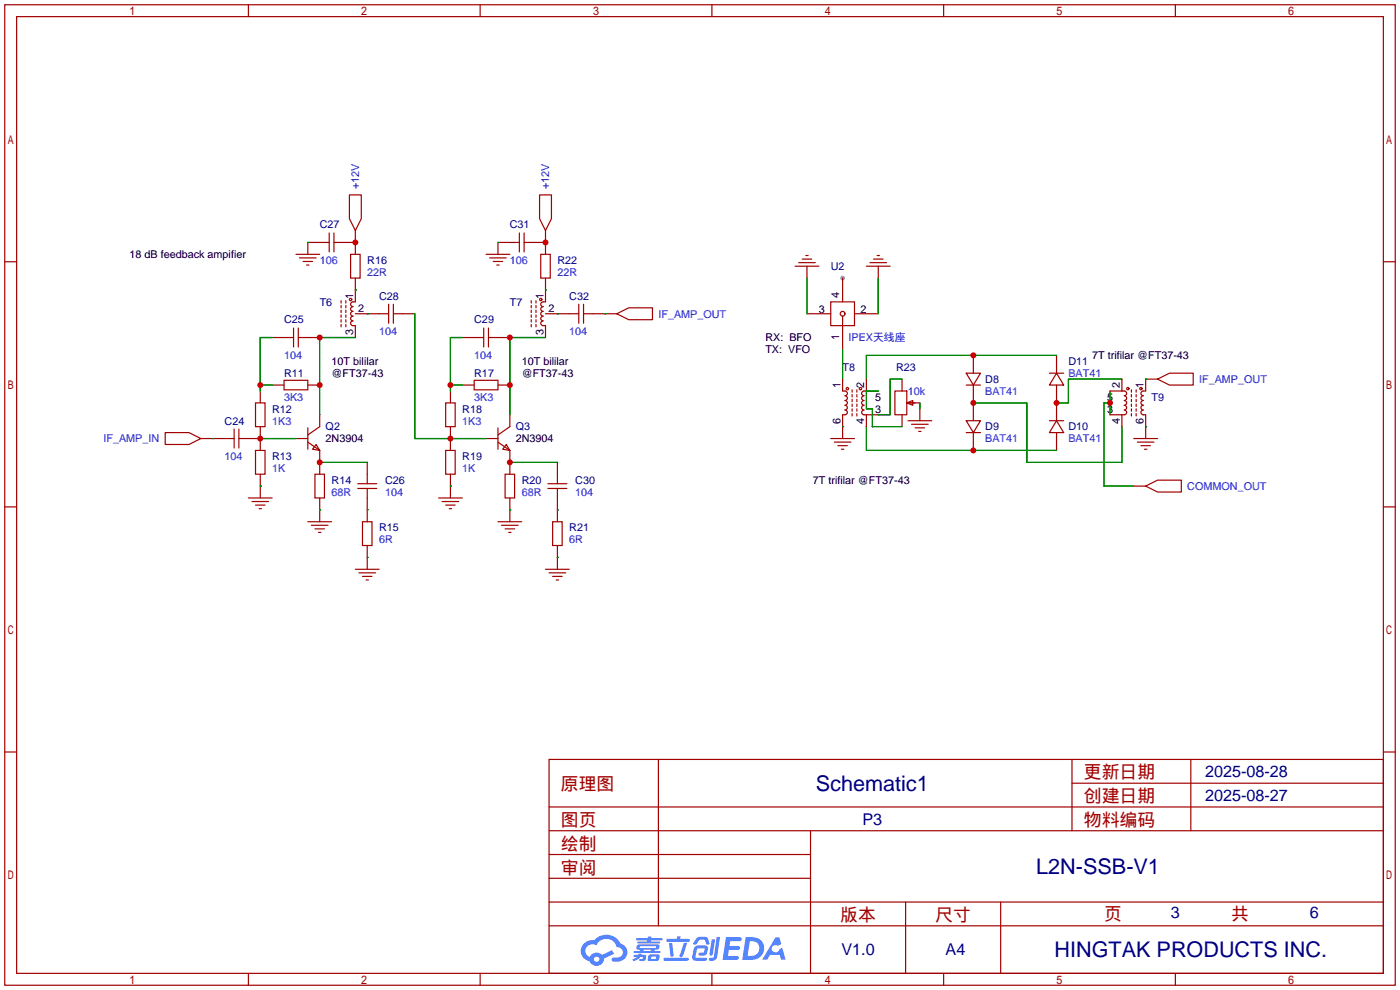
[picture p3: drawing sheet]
<svg xmlns="http://www.w3.org/2000/svg" width="299mm" height="212mm" viewBox="0 0 299 212" stroke-linecap="round" stroke-linejoin="round" font-family="sans-serif">
<circle cx="180.1" cy="59.4" r=".51" fill="#999"/>
<g fill="none" stroke="#a10000" stroke-width=".25">
<path d="M1 1h297.2v209.6h-297.2zM3.6 3.6h292.1v204.4h-292.1zM53.1 1v2.6M102.6 1v2.6M152.1 1v2.6M201.7 1v2.6M251.2 1v2.6M1 55.9h2.6M295.7 55.9h2.5M1 108.3h2.6M295.7 108.3h2.5M1 160.7h2.6"/>
<path d="M117.3 162.3h178.4v45.7h-178.4zM117.3 177.5h178.4M117.3 172.5h178.4M140.7 162.3v35.6M173.2 177.5v30.5M229.1 162.3v15.2M229.1 167.4h66.6M254.5 162.3v15.2M295.7 160.7h2.5M117.3 182.6h55.9M117.3 197.9h178.4M117.3 192.8h178.4"/>
<path d="M117.3 187.7h55.9M193.5 192.8v15.2M213.9 192.8v15.2M53.1 208v2.6M102.6 208v2.6M152.1 208v2.6M201.7 208v2.6M251.2 208v2.6"/>
</g>
<g fill="#5487ff">
<path d="M155.2 200.3h2.6a.48 .48 0 0 1 .7 .4 .48 .48 0 0 1-.6 .4h-1.8l-.2 1.1h1.9a.43 .43 0 0 1 .4 .4 .43 .43 0 0 1-.5 .4h-1.9l-.2 1.3h1.7a.45 .45 0 0 1 .5 .2 .45 .45 0 0 1-.1 .6h-3.3z"/>
<path d="M165.7 200.3h.9l.4 1.5-.8 .3a.84 .84 0 0 0-1.2 .3 .84 .84 0 0 0 .4 1.1 .84 .84 0 0 0 1.1-.4l.1-.2 .6-.3 .7 2.5h-1l-.2-1h-2.1l-.6 1h-1.1z"/>
<path d="M152.1 200.8h.7l-.5 3.1a.36 .36 0 0 1-.3 .3 .36 .36 0 0 1-.4-.3z"/>
<path d="M153.2 200.2h.7l-.6 4.3a1.13 1.13 0 0 1-1.8 .6l.2-.4h.7l.2-.2z"/>
<path d="M148.9 200.6l.6-.4h1a.77 .77 0 0 1 .9 .5l.3 1-.2 .2h-.5l-.3-.9-.2-.2-1 .1-.7 1-.6-.1-.1-.2z"/>
<path d="M148.4 202.4l.6-.3h1.7a.81 .81 0 0 1 .7 .5 .81 .81 0 0 1-.2 .8 .81 .81 0 0 1-.9 .8h-.7a.32 .32 0 0 1-.3-.3 .32 .32 0 0 1 .4-.3h.7l.2-.9-1.6 .1-.4 1.8 2.2 .1a.32 .32 0 0 1 .3 .4 .32 .32 0 0 1-.4 .2h-2.2l-.5-.3-.1-.5z"/>
<path d="M141.9 204.7h5a.33 .33 0 0 1 .3 .3 .33 .33 0 0 1-.3 .3h-4.9l-.2-.1z"/>
<path d="M146.1 201.5h.8l-.7 2a.98 .98 0 0 1-.7 1.1l-.3-.3z"/>
<path d="M143 201.6h.7l.3 2.5a.34 .34 0 0 1-.3 .4 .34 .34 0 0 1-.4-.3z"/>
<path d="M142.5 200.7h2.1l.3-.6h.6l-.1 .6h1.7a.32 .32 0 0 1 .4 .3 .32 .32 0 0 1-.4 .3h-4.5l-.2-.2z"/>
<path d="M135.5 204.1h.9l.1-.3h.6v.3h.8a.82 .82 0 0 1-.5 1.3h-.8v-.4l.7-.1 .1-.3a.68 .68 0 0 0-1 .4l-1.1 .4-.1-.4 .9-.5h-.7z"/>
<path d="M136 200.5h2.4l.1-.3h.7v.3h2.2l.2 .3-.2 .2h-2.3v.2h1.8l.2 .3-.2 .1h-4.5l-.1-.4h2l.1-.2h-2.3l-.1-.2z"/>
<path d="M159.4 200.3l-.8 4.9h1.7a2.5 2.5 0 0 0 3-2.5 2.5 2.5 0 0 0-3.1-2.4zM160.3 201.1a1.61 1.61 0 0 1 2 1.5 1.61 1.61 0 0 1-1.8 1.7h-.7z"/>
<path d="M136.2 202a.55 .55 0 0 0-.2 .8 .55 .55 0 0 0 .7 .2l.1 .3h-1.3v.3l5.4 .1 .3-.2-.2-.2h-1.2l.2-.3a.7 .7 0 0 0 .8-.3 .7 .7 0 0 0 0-.8l-4.2-.1zM136.8 202.3l3.3-.1 .1 .1-.2 .3h-3.2zM137.5 203h1.7l-.2 .3h-1.4z"/>
<path d="M138.6 204.2a1.05 1.05 0 0 0 0 1.2 2.91 2.91 0 0 0 2.2-.2 .98 .98 0 0 0 0-1.2h-1.6zM139.2 204.5l.9-.1 .1 .4-.2 .2-.8-.1z"/>
<path d="M124.9 201.6a2.23 2.23 0 0 0-.7 2.3 2.23 2.23 0 0 0 1.8 1.6 1.58 1.58 0 0 0 1.8 .9 1.58 1.58 0 0 0 1.3-1.5l2.2-1.1-.5-.7-2.1 1a1.65 1.65 0 0 0-2.7 .4 1.45 1.45 0 0 1-.8-1.9 1.45 1.45 0 0 1 2-.7l.3 .1a2.3 2.3 0 0 1 2.3-1.3 2.3 2.3 0 0 1 2 1.7 1.12 1.12 0 0 1 1.3 1 1.12 1.12 0 0 1-1.1 1.2h-.7a.45 .45 0 0 0-.6 .4 .45 .45 0 0 0 .5 .5 2.21 2.21 0 0 0 2.2-.5 2.21 2.21 0 0 0 .5-2.3 2.13 2.13 0 0 0-1.3-1.1 3.3 3.3 0 0 0-5.6-.7l-1.1 .1zM127 205a.57 .57 0 0 1 1.1 0 .57 .57 0 0 1-1.1 0z"/>
</g>
<g fill="none" stroke="#a10000" stroke-width=".25">
<path d="M63.2 54.4h5.1M64 55.1h3.6M64.8 55.9h2M65.5 56.6h.5M70.4 51.8h-4.6v2.6M70.4 49.8v4M71.4 51.8h4.5M71.4 49.8v4M74.7 41.7h2.5v5l-1.3 2.6-1.2-2.6zM74.9 54.4h2.1v5h-2.1zM75.9 59.4v5.1h-.5a.51 .51 0 0 0-.5 .5 .51 .51 0 0 0 .5 .5 .51 .51 0 0 0-.5 .5 .51 .51 0 0 0 .5 .5 .51 .51 0 0 0-.5 .6 .51 .51 0 0 0 .5 .5 .51 .51 0 0 0-.5 .5 .51 .51 0 0 0 .5 .5 .51 .51 0 0 0-.5 .5 .51 .51 0 0 0 .5 .5h.5v2.5M75.9 49.3v5.1"/>
<path d="M103.9 54.4h5.1M104.6 55.1h3.6M105.4 55.9h2M106.2 56.6h.5M111 51.8h-4.6v2.6M111 49.8v4M112 51.8h4.6M112 49.8v4M115.3 41.7h2.6v5l-1.3 2.6-1.3-2.6zM115.6 54.4h2v5h-2zM116.6 59.4v5.1h-.5a.51 .51 0 0 0-.5 .5 .51 .51 0 0 0 .5 .5 .51 .51 0 0 0-.5 .5 .51 .51 0 0 0 .5 .5 .51 .51 0 0 0-.5 .6 .51 .51 0 0 0 .5 .5 .51 .51 0 0 0-.5 .5 .51 .51 0 0 0 .5 .5 .51 .51 0 0 0-.5 .5 .51 .51 0 0 0 .5 .5h.5v2.5M116.6 49.3v5.1"/>
<path d="M169.9 56.9h5.1M170.7 56.1h3.5M171.4 55.4h2.1M172.2 54.6h.5M172.5 56.9v2.5M180.1 59.4v5.1M185.2 56.9h5M185.9 56.1h3.6M186.7 55.4h2M187.5 54.6h.5M187.7 56.9v2.5M58.2 72.1h4.5"/>
<path d="M62.7 70.1v4.1M63.8 72.1h4.5M63.8 70.1v4.1M72.9 64.3v.5M72.9 65.3v.5M72.9 66.3v.5M72.9 67.3v.5M72.9 68.3v.5M72.9 69.3v.5M73.9 64.3v.5M73.9 65.3v.5M73.9 66.3v.5"/>
<path d="M73.9 67.3v.5M73.9 68.3v.5M73.9 69.3v.5M75.9 67.1h7.2M83.1 65v4.1M84.1 67.1h4.5M84.1 65v4.1M98.8 72.1h4.6M103.4 70.1v4.1M104.4 72.1h4.6M104.4 70.1v4.1M113.5 64.3v.5"/>
<path d="M113.5 65.3v.5M113.5 66.3v.5M113.5 67.3v.5M113.5 68.3v.5M113.5 69.3v.5M114.6 64.3v.5M114.6 65.3v.5M114.6 66.3v.5M114.6 67.3v.5M114.6 68.3v.5M114.6 69.3v.5M116.6 67.1h7.1"/>
<path d="M123.7 65v4.1M124.7 67.1h7.1M124.7 65v4.1M131.8 67.1l2.6-1.3h5v2.5h-5zM172.5 67.1h5M177.5 64.5h5.1v5.1h-5.1zM180.1 67.6v7.1M182.6 67.1h5.1M206.5 79.8h3l-1.5 2.5zM208 75.9v3.9M224.3 79.8h3M225.8 79.8l1.5 2.5h-3z"/>
<path d="M225.8 75.9v3.9M35.3 92.5h5.1l2.5 1.2-2.5 1.3h-5.1zM42.9 93.7h7.1M50 91.7v4.1M51.1 93.7h4.5M51.1 91.7v4.1M54.6 86.1h2v5.1h-2zM54.6 96.3h2v5h-2zM55.6 83.6v2.5M55.6 91.2v5.1M58.2 82.3h2.5M60.7 81.3h5.1v2h-5.1z"/>
<path d="M63.2 93.7h2.6M65.8 94.5l2.5 1.8M65.8 91.4v4.6M65.8 82.3h2.5M67.6 95l.7 1.3-1.5-.3zM68.3 88.6v2.6l-2.5 1.8M68.3 96.3v5M78.5 98.8v4.6M95.2 86.1h2.1v5.1h-2.1zM95.2 96.3h2.1v5h-2.1zM96.3 83.6v2.5M96.3 91.2v5.1"/>
<path d="M98.8 82.3h2.5M101.3 81.3h5.1v2h-5.1zM103.9 93.7h2.5M106.4 82.3h2.6M106.4 94.5l2.6 1.8M106.4 91.4v4.6M108.2 95l.8 1.3-1.6-.3zM109 88.6v2.6l-2.6 1.8M109 96.3v5M119.1 98.8v4.6M177.5 93.7h5.1M178.3 94.5h3.6"/>
<path d="M179.1 95.2h2M179.8 96h.5M180.1 81v2.6h.5a.51 .51 0 0 1 .5 .5 .51 .51 0 0 1-.5 .5 .51 .51 0 0 1 .5 .5 .51 .51 0 0 1-.5 .5 .51 .51 0 0 1 .5 .5 .51 .51 0 0 1-.5 .5 .51 .51 0 0 1 .5 .5 .51 .51 0 0 1-.5 .5 .51 .51 0 0 1 .5 .5 .51 .51 0 0 1-.5 .5h-.5v5.1M182.1 83.3v.5M182.1 84.3v.5M182.1 85.3v.6M182.1 86.4v.5M182.1 87.4v.5M182.1 88.4v.5M183.1 83.3v.5M183.1 84.3v.5M183.1 85.3v.6"/>
<path d="M183.1 86.4v.5M183.1 87.4v.5M183.1 88.4v.5M185.2 81v2.6M185.2 88.6v2.6M187.7 83.6h-3a.51 .51 0 0 0-.5 .5 .51 .51 0 0 0 .5 .5 .51 .51 0 0 0-.5 .5 .51 .51 0 0 0 .5 .5 .51 .51 0 0 0-.5 .5 .51 .51 0 0 0 .5 .5 .51 .51 0 0 0-.5 .5 .51 .51 0 0 0 .5 .5 .51 .51 0 0 0-.6 .5 .51 .51 0 0 0 .6 .5h3M191.3 83.6h2.5v5h-2.5zM192.8 81v2.6M192.8 88.6v2.6M193.8 86.1l1.3-.5v1zM194.1 86.1h2.5M194.1 89.9h5"/>
<path d="M194.8 90.7h3.6M195.6 91.4h2M196.3 92.2h.5M196.6 87.4v2.5M206.5 89.9h3l-1.5 2.6zM206.5 82.3h3M206.5 92.5h3M208 82.3v7.6M208 92.5v3.8M224.3 89.9h3M225.8 89.9l1.5 2.6h-3zM225.8 82.3v7.6"/>
<path d="M225.8 92.5v3.8M237.2 83.6h3.1a.51 .51 0 0 1 .5 .5 .51 .51 0 0 1-.5 .5 .51 .51 0 0 1 .5 .5 .51 .51 0 0 1-.5 .5 .51 .51 0 0 1 .5 .5 .51 .51 0 0 1-.5 .5 .51 .51 0 0 1 .5 .5 .51 .51 0 0 1-.5 .5 .51 .51 0 0 1 .5 .5 .51 .51 0 0 1-.5 .5h-3.1M239.8 81v2.6M239.8 88.6v2.6M241.8 83.3v.5M241.8 84.3v.5M241.8 85.3v.6M241.8 86.4v.5M241.8 87.4v.5M241.8 88.4v.5M242.3 93.7h5.1M242.8 83.3v.5"/>
<path d="M242.8 84.3v.5M242.8 85.3v.6M242.8 86.4v.5M242.8 87.4v.5M242.8 88.4v.5M243.1 94.5h3.5M243.8 95.2h2.1M244.6 96h.5M247.4 81l2.5-1.2h5.1v2.5h-5.1zM247.4 81h-2.5v2.6h-.6a.51 .51 0 0 0-.5 .5 .51 .51 0 0 0 .5 .5 .51 .51 0 0 0-.5 .5 .51 .51 0 0 0 .5 .5 .51 .51 0 0 0-.5 .5 .51 .51 0 0 0 .5 .5 .51 .51 0 0 0-.5 .5 .51 .51 0 0 0 .5 .5 .51 .51 0 0 0-.5 .5 .51 .51 0 0 0 .5 .5h.6v5.1M53.1 106.4h5.1M53.8 107.2h3.6"/>
<path d="M54.6 107.9h2M55.4 108.7h.5M55.6 101.3v5.1M65.8 111.5h5.1M66.5 112.3h3.6M67.3 101.3h2v5.1h-2zM67.3 113h2M68.1 113.8h.5M68.3 106.4v5.1M76.5 104.4h4M76.5 103.4h4M77.5 111.5h2v5.1h-2z"/>
<path d="M78.5 104.4v7.1M78.5 116.6v5.1M93.7 106.4h5.1M94.5 107.2h3.5M95.2 107.9h2.1M96 108.7h.5M96.3 101.3v5.1M106.4 111.5h5.1M107.2 112.3h3.5M107.9 101.3h2.1v5.1h-2.1zM107.9 113h2.1M108.7 113.8h.5"/>
<path d="M109 106.4v5.1M117.1 104.4h4.1M117.1 103.4h4.1M118.1 111.5h2v5.1h-2zM119.1 104.4v7.1M119.1 116.6v5.1M242.3 103.9h2.6M244.9 103.9l2.5-1.3h5.1v2.6h-5.1zM75.9 121.7h5.1M76.7 122.4h3.6M77.5 123.2h2M78.2 124h.5"/>
<path d="M116.6 121.7h5.1M117.3 122.4h3.6M118.1 123.2h2M118.9 124h.5"/>
<circle cx="74.9" cy="64" r=".25"/>
<circle cx="115.6" cy="64" r=".25"/>
<circle cx="180.1" cy="67.1" r=".51"/>
<circle cx="181.1" cy="83.1" r=".25"/>
<circle cx="183.9" cy="83.1" r=".25"/>
<circle cx="241" cy="83.1" r=".25"/>
<circle cx="243.8" cy="83.1" r=".25"/>
</g>
<g fill="none" stroke="#008700" stroke-width=".25">
<path d="M65.8 51.8h.1M75.9 51.8h.1M106.4 51.8h.1M116.6 51.8h.1M172.5 59.4v7.7M187.7 59.4v7.7M58.2 72.1h-2.6v11.5M75.9 62h.1M75.9 72.1h-7.6v16.5M78.5 67.1h.1M88.6 67.1v26.6h15.3M98.8 72.1h-2.5v11.5"/>
<path d="M116.6 62h.1M116.6 72.1h-7.6v16.5M119.1 67.1h.1M129.3 67.1h.1M180.1 74.7v6.3M225.8 75.9h-40.6v5.1M45.5 93.7h.1M55.6 93.7h7.6M55.6 82.3h2.6M68.3 98.8h10.2M96.3 82.3h2.5M109 98.8h10.1"/>
<path d="M180.1 91.2h.1M185.2 91.2v5.1h40.6M187.7 83.6h-2.5v3.8h1.2v3.8h6.4M192.8 81h-2.6v7.6h-2.5M196.6 86.1v1.3M208 86.1h11.5v12.7h20.3v-7.6M237.2 86.1h-1.2v17.8h6.3M237.2 83.6v5M239.8 81h-11.5v5.1h-2.5M244.9 81h.1M244.9 91.2h.1M55.6 103.9h.1"/>
<path d="M68.3 109h.1M78.5 109h.1M78.5 119.1h.1M96.3 103.9h.1M109 109h.1M119.1 109h.1M119.1 119.1h.1"/>
</g>
<g fill="#c00">
<circle cx="55.6" cy="93.7" r=".63"/>
<circle cx="68.3" cy="98.8" r=".63"/>
<circle cx="68.3" cy="82.3" r=".63"/>
<circle cx="68.3" cy="72.1" r=".63"/>
<circle cx="55.6" cy="82.3" r=".63"/>
<circle cx="75.9" cy="51.8" r=".63"/>
<circle cx="96.3" cy="93.7" r=".63"/>
<circle cx="109" cy="98.8" r=".63"/>
<circle cx="109" cy="82.3" r=".63"/>
<circle cx="109" cy="72.1" r=".63"/>
<circle cx="96.3" cy="82.3" r=".63"/>
<circle cx="116.6" cy="51.8" r=".63"/>
<circle cx="208" cy="86.1" r=".63"/>
<circle cx="225.8" cy="86.1" r=".63"/>
<circle cx="208" cy="75.9" r=".63"/>
<circle cx="208" cy="96.3" r=".63"/>
<circle cx="237.2" cy="86.1" r=".63"/>
</g>
<g font-size="4.6" fill="#000080">
<text x="174.4" y="169">Schematic1</text>
<text x="221.5" y="186.8">L2N-SSB-V1</text>
<text x="225.4" y="204.6">HINGTAK PRODUCTS INC.</text>
</g>
<g font-size="3.8" fill="#a00000">
<text x="231.6" y="166.4">更新日期</text>
<text x="119.9" y="168.9">原理图</text>
<text x="231.6" y="171.5">创建日期</text>
<text x="119.9" y="176.5">图页</text>
<text x="231.6" y="176.5">物料编码</text>
<text x="119.9" y="181.6">绘制</text>
<text x="119.9" y="186.7">审阅</text>
<text x="179.6" y="196.9">版本</text>
<text x="199.9" y="196.9">尺寸</text>
<text x="236" y="196.6">页</text>
<text x="263.1" y="196.6">共</text>
</g>
<g font-size="3.5" fill="#000080">
<text x="257.6" y="166.1">2025-08-28</text>
<text x="257.6" y="171.1">2025-08-27</text>
<text x="184.3" y="176.2">P3</text>
<text x="250.2" y="196.3">3</text>
<text x="280" y="196.3">6</text>
<text x="179.8" y="204.2">V1.0</text>
<text x="202.1" y="204.2">A4</text>
</g>
<g font-size="2.3" fill="#00f">
<text x="76.8" y="40.4" transform="rotate(-90 76.8 40.4)">+12V</text>
<text x="117.4" y="40.4" transform="rotate(-90 117.4 40.4)">+12V</text>
<text x="68.3" y="56.4">106</text>
<text x="78.5" y="59">22R</text>
<text x="109" y="56.4">106</text>
<text x="119.1" y="59">22R</text>
<text x="81" y="71.7">104</text>
<text x="121.7" y="71.7">104</text>
<text x="140.7" y="67.9">IF_AMP_OUT</text>
<text x="60.7" y="76.8">104</text>
<text x="101.3" y="76.8">104</text>
<text x="181.4" y="72.9">IPEX天线座</text>
<text x="228.3" y="80.6">BAT41</text>
<text x="256.3" y="81.8">IF_AMP_OUT</text>
<text x="60.7" y="85.6">3K3</text>
<text x="101.3" y="85.6">3K3</text>
<text x="194.1" y="84.4">10k</text>
<text x="210.6" y="84.4">BAT41</text>
<text x="22.1" y="94.5">IF_AMP_IN</text>
<text x="58.2" y="90.7">1K3</text>
<text x="98.8" y="90.7">1K3</text>
<text x="210.6" y="94.5">BAT41</text>
<text x="228.3" y="94.5">BAT41</text>
<text x="48" y="98.3">104</text>
<text x="58.2" y="100.9">1K</text>
<text x="98.8" y="100.9">1K</text>
<text x="70.9" y="106">68R</text>
<text x="82.3" y="106">104</text>
<text x="111.5" y="106">68R</text>
<text x="122.9" y="106">104</text>
<text x="253.7" y="104.7">COMMON_OUT</text>
<text x="81" y="116.1">6R</text>
<text x="121.7" y="116.1">6R</text>
</g>
<g font-size="2.3" fill="#000080">
<text x="68.3" y="48.8">C27</text>
<text x="109" y="48.8">C31</text>
<text x="78.5" y="56.4">R16</text>
<text x="119.1" y="56.4">R22</text>
<text x="177.5" y="57.7">U2</text>
<text x="68.3" y="65.3">T6</text>
<text x="81" y="64.1">C28</text>
<text x="109" y="65.3">T7</text>
<text x="121.7" y="64.1">C32</text>
<text x="60.7" y="69.1">C25</text>
<text x="101.3" y="69.1">C29</text>
<text x="60.7" y="80.6">R11</text>
<text x="101.3" y="80.6">R17</text>
<text x="180.1" y="79.3">T8</text>
<text x="191.5" y="79.3">R23</text>
<text x="210.6" y="81.8">D8</text>
<text x="228.3" y="78">D11</text>
<text x="58.2" y="88.2">R12</text>
<text x="98.8" y="88.2">R18</text>
<text x="246.1" y="85.6">T9</text>
<text x="48" y="90.7">C24</text>
<text x="69.6" y="92">Q2</text>
<text x="110.2" y="92">Q3</text>
<text x="210.6" y="92">D9</text>
<text x="228.3" y="92">D10</text>
<text x="58.2" y="98.3">R13</text>
<text x="98.8" y="98.3">R19</text>
<text x="70.9" y="103.4">R14</text>
<text x="82.3" y="103.4">C26</text>
<text x="111.5" y="103.4">R20</text>
<text x="122.9" y="103.4">C30</text>
<text x="81" y="113.6">R15</text>
<text x="121.7" y="113.6">R21</text>
</g>
<g font-size="2.3">
<text x="27.7" y="55.2">18 dB feedback ampifier</text>
<text x="75.5" y="63.9" transform="rotate(-90 75.5 63.9)">1</text>
<text x="116.1" y="63.9" transform="rotate(-90 116.1 63.9)">1</text>
<text x="179.4" y="63.7" transform="rotate(-90 179.4 63.7)">4</text>
<text x="75.5" y="71.5" transform="rotate(-90 75.5 71.5)">3</text>
<text x="76.6" y="66.6">2</text>
<text x="116.1" y="71.5" transform="rotate(-90 116.1 71.5)">3</text>
<text x="117.2" y="66.6">2</text>
<text x="175" y="66.8">3</text>
<text x="183.9" y="66.8">2</text>
<text x="163.6" y="72.9">RX: BFO</text>
<text x="163.6" y="75.5">TX: VFO</text>
<text x="179.4" y="72.6" transform="rotate(-90 179.4 72.6)">1</text>
<text x="233.4" y="76.8">7T trifilar @FT37-43</text>
<text x="70.9" y="78">10T bililar</text>
<text x="70.9" y="80.6">@FT37-43</text>
<text x="111.5" y="78">10T bililar</text>
<text x="111.5" y="80.6">@FT37-43</text>
<text x="179.6" y="82.9" transform="rotate(-90 179.6 82.9)">1</text>
<text x="184.7" y="82.9" transform="rotate(-90 184.7 82.9)">2</text>
<text x="239.3" y="82.9" transform="rotate(-90 239.3 82.9)">2</text>
<text x="244.4" y="82.9" transform="rotate(-90 244.4 82.9)">1</text>
<text x="187.1" y="85.6">5</text>
<text x="187.1" y="88.2">3</text>
<text x="236.6" y="85.6">5</text>
<text x="236.6" y="88.2">3</text>
<text x="69.6" y="94.5">2N3904</text>
<text x="110.2" y="94.5">2N3904</text>
<text x="179.6" y="90.6" transform="rotate(-90 179.6 90.6)">6</text>
<text x="184.7" y="90.6" transform="rotate(-90 184.7 90.6)">4</text>
<text x="239.3" y="90.6" transform="rotate(-90 239.3 90.6)">4</text>
<text x="244.4" y="90.6" transform="rotate(-90 244.4 90.6)">6</text>
<text x="173.7" y="103.4">7T trifilar @FT37-43</text>
</g>
</svg>
